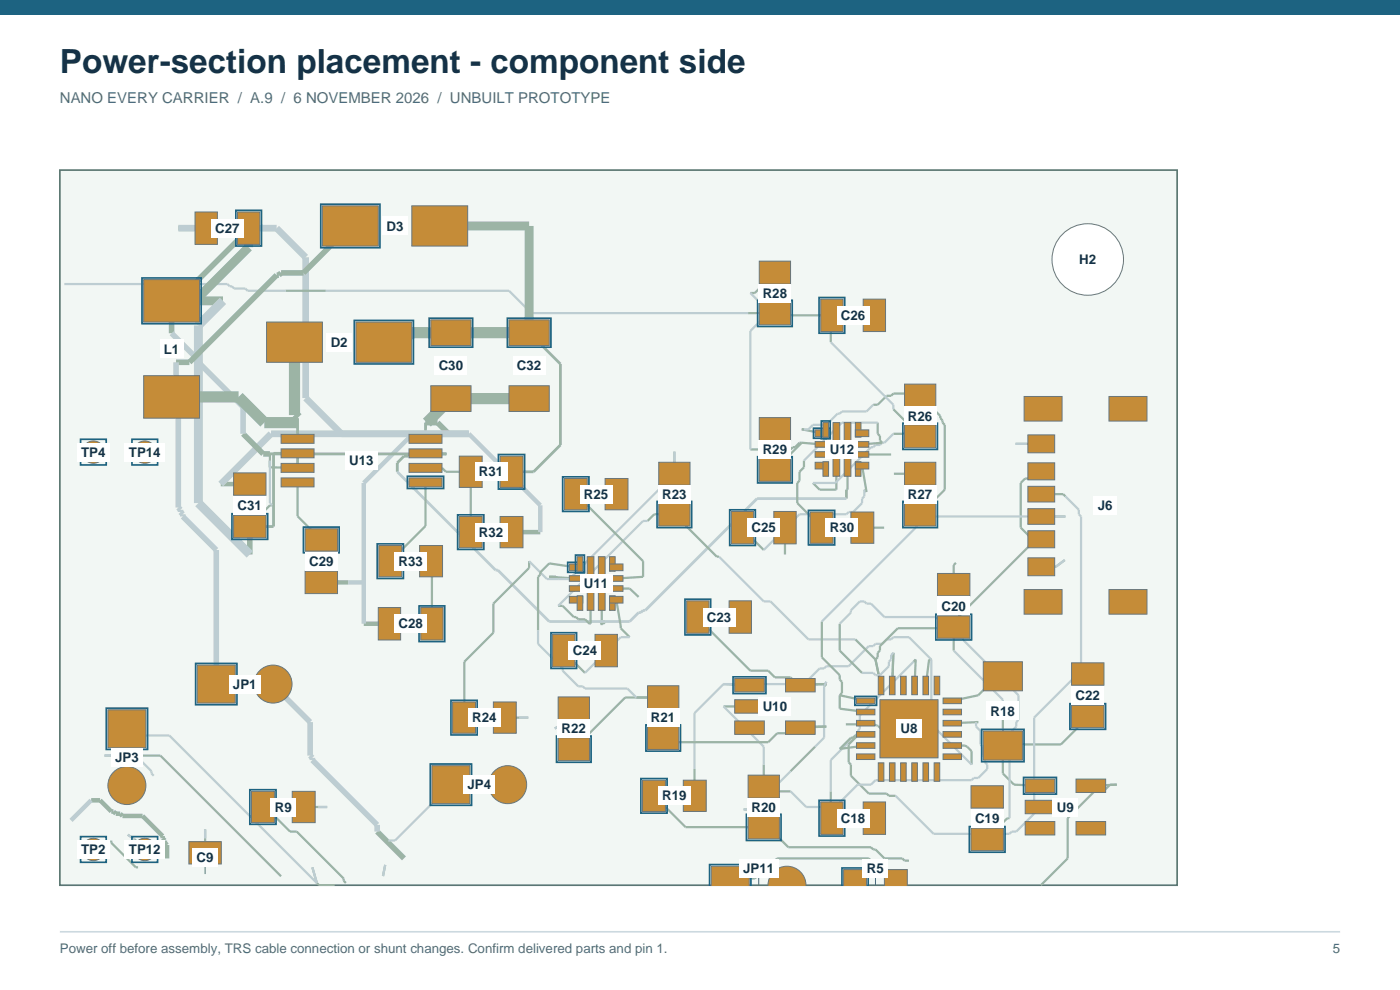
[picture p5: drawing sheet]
<svg xmlns="http://www.w3.org/2000/svg" width="297mm" height="210mm" viewBox="0 0 297 210" stroke-linecap="round" stroke-linejoin="round" font-family="sans-serif">
<path d="M0 0h297v3.2h-297z" fill-rule="evenodd" fill="#1d6381"/>
<path d="M12.7 197.7h271.6" fill="none" stroke="#ccd9e1" stroke-width=".35"/>
<path d="M12.7 36.1h237v151.7h-237z" fill-rule="evenodd" fill="#f2f7f4" stroke="#59766e" stroke-width=".35"/>
<g fill="none" stroke="#9cb4a5" stroke-width=".47">
<path d="M164.4 57.8l-4.3 4.4h-.9M60.6 61.7h8.5M158.7 66.4h5.7M164.4 66.4v.1M164.4 66.4l.5 .5h11.6M176.2 66.9v5.7M63.1 96.2l-5.8 .1v2.8l5.8 .1M90.3 96.2l4.4 .1M90.3 99.2h3.5l.8 .9h5.3v12.8M143.1 95.8v4.8M170.1 93.9h-.5l-.9 1h-.5l-.5 .4h-8.5M170.1 93.9l-5.7 5.8"/>
<path d="M170.1 93.9l4.2 .4M170.6 97.7v1.4l-1 1v1.9l-.5 .4v4.3l5.2 5.2M170.6 91.1h-.5l4.2 .8M177.4 95.3v8.6h-3.5l-1.4-1.5M179.8 95.3v8.6h-.2M182.9 96.4h6.1M182.9 98.8l.9 5.5-.4-.4M185.3 85.9h.9l1.9-1.9h.9l.5-.5h5.2l4.8 4.7v.5l.4 .5v.4l.5 .5v13.8l-5.2 5.2M186.2 89.6v2.4l.5 .5v.9l.4 .5-4.2 .4M189.5 86.8l5.7 5.8M189.5 92h5.2M195.2 83.9v.1"/>
<path d="M215.4 94.2h5.5M220.9 100l-1.5 1.5h-1.9l-1 .9v9.5l2.4 2.4h1.9M57.7 107.2h-.4l-4.3 4.3v.2M63.1 102.3v7.2l5.1 5M90.3 102.3v9.3l-7.5 7.4M91.5 119l.1 .2v13.1M112.2 119v1.5l-7.5 7.5v6.2l-6.2 6.2-.1 11.8M122.1 104.8l14.3 14.2v3.4l-5.7 .3M143.1 109.1h.1M143.1 109.1l9 9h.4M143.1 109.1h-4.3l-1.4 1.4M157.5 111.9h-.2l4.7 4.8"/>
<path d="M166.5 111.9v5.7M182.9 111.9h4.7M189.6 100.5h5.6M202.8 119.4l-.5 .5v4.1M220.8 114.3l-.9 .9h-1l-16.6 16.6v6.2M220.8 114.3l.1 .1M220.8 104.8h4.7l.5 .5M220.8 109.6h5.2M225.9 118.8l-1.9 1.4h-3.1M119.6 138h-.2l4.7 4.7M122.2 122.7l-5.7-.3h1.4l.5 .4M122.2 120.3l-5.7-.8-1.9 1.9v.5l-.5 .5v11.3"/>
<path d="M125.3 123.8v8.5h-.3l-.9-.9h-1.4l-.5-.5h-.5l-2.3-2.4h-1M127.7 123.8v8.5h-.3M130.7 124.8h2.9l1.9 1.8M130.7 127.2l1 6.1 1.9 1.9M148 130.9h-.2l11.4 11.4h3.8l1.4 1.4h3.3l.5 .5h3.3l1 .9h2.8M174.3 131.8v7.6l3.8 3.8v1l.5 .4v2.4l-.5 .5M178.1 132.3v5.7l4.8 4.7M181.5 135.6l4.2 4.3M185.7 139.9l1.2 5.5M185.7 139.9l1.2 5.7M189.5 138.5l-.2 6.9M197.6 139.9h-.5l-.7 5.5"/>
<path d="M202.3 133.3h-11.8l-3.8 3.8v.9l-.5 .5v.9l-.5 .5M107.1 152.2h5M121.7 150.3h3.1l-7.1 4.2M140.7 147.9l-8.1 .1-10.9 10.9M153.5 145.1l5.5 .2M153.5 149.9h5.5M169.8 154.4l5.5-.3h-2.8l-1 1h-3.3l-.5 .4h-2.8l-1.9 1.9h-21.4l-.9-.9M172.9 158.4l-5.2 5.2M175.3 145.1l-5.5 .2M175.3 144.6l-.5 1 .5-.5M178.1 147.5v2.8l5.6 .7M178.1 147.5l5.6 1.2"/>
<path d="M179.4 153.6h6l.9 .4 .6 .6h5.9M181.9 156l-1.9 1.9v3.8l.5 .5v2.3l3.8 3.8h3.8l.5 .5h1.4M181.9 156h-.4l-.5 .5h-.5l-2.4 2.4 5.6-.8M183.7 155.8l-1.8 .2M193.8 140.4l.5-.5-.3 5.5M202 158.1h2.7l.5 .3 .9 .9v2.9M207.1 153.2h.4l-5.5 .2M212.7 143.5v.2h-1.4l-3.8 3.8-5.5 1.2M212.7 152.7v11.4l2.4 2.3 5.5 .3M230.8 152v.2l-5.7 5.7h-12.4M22.2 160.3h11.8l25.6 25.6M23.6 178.3v.5l5.2 5.2h.5"/>
<path d="M27.1 177.1l1.4 .9 2.2 2.2M43.5 175.9v5M55.8 171.2h.5l5.2 5.2h1.4l10 10v.4l.5 .5M64.4 171.2h5M138.7 168.8l6.7 6.6h16.6l.5 .5h.9l3.8 3.8h17.6l.5 .5h.4l1.9 1.9h3.8l.5 .5h.9M147.3 163.1l.1 5.7M157.8 171.7l4.2 .4v3.4M162 162.2v4.7l1 1h4.7M176.2 167.9v5.7h.3M214.2 173.6h-.5l-4.3 4.2v.3M231.4 166.7l5.5-.3h-1.4l-1.4 1.5h-1.9l-5.7 5.7v8.5l-5.7 5.7M66.3 184l.9 3.3 .5 .5h3.3"/>
<path d="M81.7 183.5l-.5 2.3M154.9 187.8h1.4l1.5-1.4h2.3l3.8-3.8h.5l.5-.5h19.4l5.8 5.7M181.4 187.8h.1"/>
</g>
<path d="M37.8 48.4h5.9M46.8 102.7h6.2M108.5 112.9h6.1M68.2 123.5h5.7M77.2 132.3h5.4M19.3 169.8h1.9l2.4 2.3h.5l.5 .5h.9l.5 .5h4.2l4.3 4.2v.5l.5 .5v.5l.5 .4v2.9" fill="none" stroke="#9cb4a5" stroke-width=".95" stroke-linecap="butt"/>
<path d="M62.5 72.6v15.4l.6 .7M112.2 70.6h-25l-2 2h-3.8M36.4 84.2h14.2l5.5 5.4h7M112.2 84.6h-16.5l-5.1 5h-.3" fill="none" stroke="#9cb4a5" stroke-width="2.4" stroke-linecap="butt"/>
<path d="M52.8 48.4h.2l-15.2 15.2h-1.4v7.1M74.3 47.9l-9.9 10h-4.8l-.4 .5h-.5l-18.5 18.4h-2.8M51.6 92l4.2 4.3h1.5M90.3 89.6h2.5l2.4 2.4h4.3M53 111.7v5.9M80 176.4l5.7 5.7" fill="none" stroke="#9cb4a5" stroke-width="1.2" stroke-linecap="butt"/>
<path d="M112.2 70.6l6.7 6.6v17.2l-5.7 5.7h-4.7M57.3 96.3h37.4M63.1 88.7v4.4M63.1 99.2v-3h-5.1v15.5h-5M87.1 96.3l-.4 .5h-1l-1.4 1.4v1.9M90.3 89.6v3.5M179.6 103.9v1.9M127.9 131.8h.5l-.5 .5h-.5z" fill="none" stroke="#9cb4a5" stroke-width=".59"/>
<path d="M114.6 112.9v-5.7l-15.1-15.2h-11.9l-10.4 10.4v29.9M73.9 123.5h3.3M19.3 169.8l-4.2 4.2" fill="none" stroke="#bdcdd2" stroke-width=".95" stroke-linecap="butt"/>
<path d="M37.8 48.4h20.9l6.1 6.2v29.8l7.6 7.6M99.5 92h-42l-10.7 10.7" fill="none" stroke="#bdcdd2" stroke-width="1.4" stroke-linecap="butt"/>
<g fill="none" stroke="#bdcdd2" stroke-width=".47">
<path d="M13.6 60.3h34.7l.4 .4h.5l.5 .5h2.3l.5 .5h8.1M69.1 61.7h38.9l4.7 4.7h46M159.2 62.2l2.8 2.8v1.4l-.4 .5v.9l-2.4 2.4v25.1M176.2 72.6l13.3 13.3v.9M57.3 97.7v9l.4 .5M143.1 95.8v4.8l-22.3 22.2h-4.8l-3.8-3.8M185.3 85.9l-1.5 1.4h-5.2l-.5 .5h-.4l-2.4 2.3h-2.8l-1 1h-.9M186.2 89.6h-7.6l-8 8.1M189.5 92l-1.9 1.9h-.5l-.4 .5h-1l-.4 .5h-.5l-7.6 7.5h-4.7M215.4 94.2h2.4M137.4 110.5h-1l-18 18M152.5 118.1l9.5 9.5h1.4l8.1 8h10"/>
<path d="M183.4 103.9v1.4l-.5 .5v.9l-1.9 1.9h-1l-.4 .5h-10l-7.6 7.6M225.9 118.8l-1.9 1.4M226 109.6h-29.4l-22.3 22.2M226 105.3l2.9 2.8v1l.4 .5v32.7l-9.9 9.9v20.4l-3.8 3.8h-1l-.4 .5h-16.1l-8.1-8.1M114.1 133.7v2.9l5.3 5.2v.5l3.3 3.3h.9l.5 .5h9l1.9 1.9M133.6 135.2h-1.9l-7.6 7.5M178.1 132.3l2.4-2.4v-.4l1.9-1.9h1l.4 .4h1l2.8 2.9h10.9l4.3 4.3h.9l12.4 12.3v5.2l-.5 .5v.9l-1.4 1.4v18.1M189.5 138.5l-.5 .4v1l-.4 .5v.9l-1.9 1.9h-1l-.4-.5h-2.4M202.3 138l10.4 10.4v4.3M26.9 154.6l1.4 1.4h7.6l31.3 31.3-.9-3.3M110.2 152.2h1.9M124.8 150.3l-7.1 4.2"/>
<path d="M153.5 149.9l8.5 8.5v3.8M175.3 144.6l-.5 1v10.9l-1.9 1.9M193.8 140.4l-11.4 11.3v2.9l-.5 .5v.4l-5.7 5.7v6.7M207.1 153.2v.9l.9 1v2.8l.5 .5v1.9l.5 .5v.9l.4 .5v.9l-1.9 1.9h-.9l-.5 .5h-20.4l-.9 .9h-2.9l-4.2 4.3h-1l-.5 .5h-5.2l-3.3-3.3M22.2 160.3h6.6l3.3 3.3v.5l.5 .4M26.9 166.4v.2M27.1 177.1l1.4 .9M43.5 175.9v1.9M67.5 171.2h1.9M95.7 166.4l-11.9 11.9h-1.4M107.5 166.4h.2M167.7 163.6l-5.7 5.7v2.8l-4.2-.4"/>
<path d="M206.1 162.2l-8.5-8.6v-13.7l-4.8-4.7h-3.3l-.5 .4h-.9l-1 1h-1.4l-.4 .5h-1l-4.3 4.2h-4.7l-.5 .5h-.9l-3.3 3.3h-17.1l-6.2 6.2v11.8M81.7 183.5l-.5 2.3"/>
</g>
<path d="M36.4 70.7l5.2 5.2v.5l10 9.9v5.7M37.4 76.8v11l.4 .4v19.5l.5 .4v.5l.5 .5v.5l7.1 7.1v28.4M57.9 145.1h-.2l8.1 8.1v7.1l.5 .5v.4l13.7 13.8v1.4" fill="none" stroke="#bdcdd2" stroke-width="1.2" stroke-linecap="butt"/>
<path d="M52.8 48.4v4l-11.4 11.4M93.3 47.9h18.9v22.7M36.4 63.8h10.9" fill="none" stroke="#9cb4a5" stroke-width="1.9" stroke-linecap="butt"/>
<path d="M84.3 100.1l20.8 20.8h.5l10.9 10.9h17.1l1.9-1.9h.5l.4-.4h.5l23.7-23.7h19" fill="none" stroke="#bdcdd2" stroke-width=".59"/>
<path d="M47.3 63.8l-5.2 5.2v37.7l10.9 10.9" fill="none" stroke="#bdcdd2" stroke-width="1.9" stroke-linecap="butt"/>
<circle cx="230.8" cy="55" r="7.6" fill="#fff" stroke="#6b7678" stroke-width=".21"/>
<path d="M172.9 91.2h2.9v1.4h-2.9z" fill-rule="evenodd" fill="#c58c38" stroke="#6b7678" stroke-width=".21"/>
<path d="M172.6 90.8h3.5v2.2h-3.5z" fill="none" stroke="#1d6381" stroke-width=".35"/>
<path d="M174.6 89.6h1.2v3.1h-1.2z" fill-rule="evenodd" fill="#c58c38" stroke="#6b7678" stroke-width=".21"/>
<path d="M174.2 89.3h1.9v3.8h-1.9z" fill="none" stroke="#1d6381" stroke-width=".35"/>
<g fill="#c58c38" stroke="#6b7678" stroke-width=".21">
<path d="M172.9 93.7h2.9v1.2h-2.9z" fill-rule="evenodd"/>
<path d="M172.9 95.8h2.9v1.2h-2.9z" fill-rule="evenodd"/>
<path d="M172.9 98.1h2.9v1.4h-2.9z" fill-rule="evenodd"/>
<path d="M174.6 97.9h1.2v3.1h-1.2z" fill-rule="evenodd"/>
<path d="M176.7 89.6h1.4v11.4h-1.4z" fill-rule="evenodd"/>
<path d="M179.1 89.6h1.4v11.4h-1.4z" fill-rule="evenodd"/>
<path d="M181.5 97.9h1.1v3.1h-1.1z" fill-rule="evenodd"/>
<path d="M181.5 98.1h2.8v1.4h-2.8z" fill-rule="evenodd"/>
<path d="M181.5 95.8h2.8v1.2h-2.8z" fill-rule="evenodd"/>
<path d="M181.5 93.7h2.8v1.2h-2.8z" fill-rule="evenodd"/>
<path d="M181.5 89.6h1.1v3.1h-1.1z" fill-rule="evenodd"/>
<path d="M181.5 91.2h2.8v1.4h-2.8z" fill-rule="evenodd"/>
<path d="M136.3 165.5h4.9v6.6h-4.9z" fill-rule="evenodd"/>
</g>
<path d="M136 165.1h5.5v7.4h-5.5z" fill="none" stroke="#1d6381" stroke-width=".35"/>
<g fill="#c58c38" stroke="#6b7678" stroke-width=".21">
<path d="M145 165.5h4.8v6.6h-4.8z" fill-rule="evenodd"/>
<path d="M96 148.9h4.9v6.6h-4.9z" fill-rule="evenodd"/>
</g>
<path d="M95.7 148.6h5.5v7.3h-5.5z" fill="none" stroke="#1d6381" stroke-width=".35"/>
<g fill="#c58c38" stroke="#6b7678" stroke-width=".21">
<path d="M104.7 148.9h4.8v6.6h-4.8z" fill-rule="evenodd"/>
<circle cx="19.8" cy="95.9" r="2.37"/>
</g>
<path d="M17.1 93.2h5.4v5.4h-5.4z" fill="none" stroke="#1d6381" stroke-width=".35"/>
<circle cx="30.7" cy="95.9" r="2.37" fill="#c58c38" stroke="#6b7678" stroke-width=".21"/>
<path d="M28 93.2h5.4v5.4h-5.4z" fill="none" stroke="#1d6381" stroke-width=".35"/>
<path d="M208.6 155.1h8.3v6.1h-8.3z" fill-rule="evenodd" fill="#c58c38" stroke="#6b7678" stroke-width=".21"/>
<path d="M208.2 154.7h9v6.9h-9z" fill="none" stroke="#1d6381" stroke-width=".35"/>
<g fill="#c58c38" stroke="#6b7678" stroke-width=".21">
<path d="M208.6 140.4h8.3v6.1h-8.3z" fill-rule="evenodd"/>
<path d="M161.1 64h6.6v4.9h-6.6z" fill-rule="evenodd"/>
</g>
<path d="M160.7 63.7h7.4v5.6h-7.4z" fill="none" stroke="#1d6381" stroke-width=".35"/>
<g fill="#c58c38" stroke="#6b7678" stroke-width=".21">
<path d="M161.1 55.4h6.6v4.9h-6.6z" fill-rule="evenodd"/>
<path d="M64.7 112.2h6.9v4.7h-6.9z" fill-rule="evenodd"/>
</g>
<path d="M64.4 111.8h7.6v5.5h-7.6z" fill="none" stroke="#1d6381" stroke-width=".35"/>
<g fill="#c58c38" stroke="#6b7678" stroke-width=".21">
<path d="M64.7 121.2h6.9v4.7h-6.9z" fill-rule="evenodd"/>
<path d="M174.1 170.1h4.8v6.9h-4.8z" fill-rule="evenodd"/>
</g>
<path d="M173.8 169.8h5.4v7.5h-5.4z" fill="none" stroke="#1d6381" stroke-width=".35"/>
<g fill="#c58c38" stroke="#6b7678" stroke-width=".21">
<path d="M183.1 170.1h4.8v6.9h-4.8z" fill-rule="evenodd"/>
<path d="M120.8 119.6h2.8v1.5h-2.8z" fill-rule="evenodd"/>
</g>
<path d="M120.4 119.3h3.6v2.1h-3.6z" fill="none" stroke="#1d6381" stroke-width=".35"/>
<path d="M122.4 118.1h1.2v3.1h-1.2z" fill-rule="evenodd" fill="#c58c38" stroke="#6b7678" stroke-width=".21"/>
<path d="M122.1 117.7h1.9v3.8h-1.9z" fill="none" stroke="#1d6381" stroke-width=".35"/>
<g fill="#c58c38" stroke="#6b7678" stroke-width=".21">
<path d="M120.8 122.1h2.8v1.2h-2.8z" fill-rule="evenodd"/>
<path d="M120.8 124.3h2.8v1.1h-2.8z" fill-rule="evenodd"/>
<path d="M120.8 126.5h2.8v1.4h-2.8z" fill-rule="evenodd"/>
<path d="M122.4 126.4h1.2v3.1h-1.2z" fill-rule="evenodd"/>
<path d="M124.6 118.1h1.4v11.4h-1.4z" fill-rule="evenodd"/>
<path d="M126.9 118.1h1.5v11.4h-1.5z" fill-rule="evenodd"/>
<path d="M129.3 126.4h1.2v3.1h-1.2z" fill-rule="evenodd"/>
<path d="M129.3 126.5h2.9v1.4h-2.9z" fill-rule="evenodd"/>
<path d="M129.3 124.3h2.9v1.1h-2.9z" fill-rule="evenodd"/>
<path d="M129.3 122.1h2.9v1.2h-2.9z" fill-rule="evenodd"/>
<path d="M129.3 118.1h1.2v3.1h-1.2z" fill-rule="evenodd"/>
<path d="M129.3 119.6h2.9v1.5h-2.9z" fill-rule="evenodd"/>
<path d="M30.5 59.3h11.8v9h-11.8z" fill-rule="evenodd"/>
</g>
<path d="M30.1 59h12.6v9.7h-12.6z" fill="none" stroke="#1d6381" stroke-width=".35"/>
<g fill="#c58c38" stroke="#6b7678" stroke-width=".21">
<path d="M30.5 79.7h11.8v9h-11.8z" fill-rule="evenodd"/>
<path d="M179 184.5h4.8v3.3h-4.8z" fill-rule="evenodd"/>
</g>
<path d="M178.6 187.8v-3.7h5.6v3.7" fill="none" stroke="#1d6381" stroke-width=".35"/>
<g fill="#c58c38" stroke="#6b7678" stroke-width=".21">
<path d="M187.6 184.5h4.9v3.3h-4.9z" fill-rule="evenodd"/>
<path d="M150.9 183.7h8v4.1h-8z" fill-rule="evenodd"/>
</g>
<path d="M150.5 187.8v-4.4h8.8v4.4" fill="none" stroke="#1d6381" stroke-width=".35"/>
<g fill="#c58c38" stroke="#6b7678" stroke-width=".21">
<path d="M164.1 184.9a4 4 0 0 1 4.4-.8 4 4 0 0 1 2.4 3.7h-7.9a3.3 3.3 0 0 1 1.1-2.9z" fill-rule="evenodd"/>
<path d="M191.9 90.1h6.6v4.9h-6.6z" fill-rule="evenodd"/>
</g>
<path d="M191.5 89.8h7.4v5.5h-7.4z" fill="none" stroke="#1d6381" stroke-width=".35"/>
<g fill="#c58c38" stroke="#6b7678" stroke-width=".21">
<path d="M191.9 81.5h6.6v4.8h-6.6z" fill-rule="evenodd"/>
<path d="M80.4 115.7h4.8v6.7h-4.8z" fill-rule="evenodd"/>
</g>
<path d="M80 115.4h5.6v7.3h-5.6z" fill="none" stroke="#1d6381" stroke-width=".35"/>
<g fill="#c58c38" stroke="#6b7678" stroke-width=".21">
<path d="M89 115.7h4.9v6.7h-4.9z" fill-rule="evenodd"/>
<path d="M91.6 162.4h8.1v8.1h-8.1z" fill-rule="evenodd"/>
</g>
<path d="M91.3 162.1h8.7v8.7h-8.7z" fill="none" stroke="#1d6381" stroke-width=".35"/>
<g fill="#c58c38" stroke="#6b7678" stroke-width=".21">
<path d="M49.6 109.3h6.8v4.8h-6.8z" fill-rule="evenodd"/>
<circle cx="107.7" cy="166.4" r="4"/>
</g>
<path d="M49.2 109h7.6v5.4h-7.6z" fill="none" stroke="#1d6381" stroke-width=".35"/>
<g fill="#c58c38" stroke="#6b7678" stroke-width=".21">
<path d="M49.6 100.3h6.8v4.8h-6.8z" fill-rule="evenodd"/>
<path d="M41.9 141.1h8v8h-8z" fill-rule="evenodd"/>
</g>
<path d="M41.5 140.7h8.8v8.8h-8.8z" fill="none" stroke="#1d6381" stroke-width=".35"/>
<g fill="#c58c38" stroke="#6b7678" stroke-width=".21">
<circle cx="57.9" cy="145.1" r="4"/>
<circle cx="30.7" cy="180.2" r="2.37"/>
</g>
<path d="M28 177.5h5.4v5.4h-5.4z" fill="none" stroke="#1d6381" stroke-width=".35"/>
<path d="M155.2 108.5h4.7v6.9h-4.7z" fill-rule="evenodd" fill="#c58c38" stroke="#6b7678" stroke-width=".21"/>
<path d="M154.8 108.1h5.4v7.6h-5.4z" fill="none" stroke="#1d6381" stroke-width=".35"/>
<g fill="#c58c38" stroke="#6b7678" stroke-width=".21">
<path d="M164.2 108.5h4.7v6.9h-4.7z" fill-rule="evenodd"/>
<path d="M68.4 43.7h11.9v8.5h-11.9z" fill-rule="evenodd"/>
</g>
<path d="M68 43.3h12.6v9.3h-12.6z" fill="none" stroke="#1d6381" stroke-width=".35"/>
<g fill="#c58c38" stroke="#6b7678" stroke-width=".21">
<path d="M87.4 43.7h11.8v8.5h-11.8z" fill-rule="evenodd"/>
<path d="M217.5 165.3h6.3v2.8h-6.3z" fill-rule="evenodd"/>
</g>
<path d="M217.1 164.9h7v3.6h-7z" fill="none" stroke="#1d6381" stroke-width=".35"/>
<g fill="#c58c38" stroke="#6b7678" stroke-width=".21">
<path d="M217.5 169.8h6.3v2.8h-6.3z" fill-rule="evenodd"/>
<path d="M217.5 174.3h6.3v2.8h-6.3z" fill-rule="evenodd"/>
<path d="M228.3 174.3h6.3v2.8h-6.3z" fill-rule="evenodd"/>
<path d="M228.3 165.3h6.3v2.8h-6.3z" fill-rule="evenodd"/>
<path d="M97.4 109.6h4.9v6.6h-4.9z" fill-rule="evenodd"/>
</g>
<path d="M97.1 109.2h5.5v7.3h-5.5z" fill="none" stroke="#1d6381" stroke-width=".35"/>
<g fill="#c58c38" stroke="#6b7678" stroke-width=".21">
<path d="M106.1 109.6h4.8v6.6h-4.8z" fill-rule="evenodd"/>
<path d="M40.1 178.5h6.8v4.8h-6.8z" fill-rule="evenodd"/>
<path d="M86.8 101.4h7v1.9h-7z" fill-rule="evenodd"/>
</g>
<path d="M86.4 101h7.7v2.6h-7.7z" fill="none" stroke="#1d6381" stroke-width=".35"/>
<g fill="#c58c38" stroke="#6b7678" stroke-width=".21">
<path d="M86.8 98.3h7v1.9h-7z" fill-rule="evenodd"/>
<path d="M86.8 95.2h7v1.9h-7z" fill-rule="evenodd"/>
<path d="M86.8 92.1h7v1.9h-7z" fill-rule="evenodd"/>
<path d="M59.6 92.1h7v1.9h-7z" fill-rule="evenodd"/>
<path d="M59.6 95.2h7v1.9h-7z" fill-rule="evenodd"/>
<path d="M59.6 98.3h7v1.9h-7z" fill-rule="evenodd"/>
<path d="M59.6 101.4h7v1.9h-7z" fill-rule="evenodd"/>
<path d="M218.1 107.9h5.6v3.3h-5.6z" fill-rule="evenodd"/>
<path d="M218.1 98.2h5.6v3.6h-5.6z" fill-rule="evenodd"/>
<path d="M218.1 92.3h5.6v3.7h-5.6z" fill-rule="evenodd"/>
<path d="M218.1 103.2h5.6v3.3h-5.6z" fill-rule="evenodd"/>
<path d="M218.1 112.6h5.6v3.6h-5.6z" fill-rule="evenodd"/>
<path d="M218.1 118.3h5.6v3.8h-5.6z" fill-rule="evenodd"/>
<path d="M217.3 125.1h8v5.2h-8z" fill-rule="evenodd"/>
<path d="M235.3 125.1h8v5.2h-8z" fill-rule="evenodd"/>
<path d="M217.3 84.1h8v5.2h-8z" fill-rule="evenodd"/>
<path d="M235.3 84.1h8v5.2h-8z" fill-rule="evenodd"/>
<path d="M117.2 134.6h4.8v6.8h-4.8z" fill-rule="evenodd"/>
</g>
<path d="M116.9 134.2h5.4v7.6h-5.4z" fill="none" stroke="#1d6381" stroke-width=".35"/>
<g fill="#c58c38" stroke="#6b7678" stroke-width=".21">
<path d="M126.2 134.6h4.8v6.8h-4.8z" fill-rule="evenodd"/>
<path d="M206 175.7h6.9v4.7h-6.9z" fill-rule="evenodd"/>
</g>
<path d="M205.6 175.3h7.6v5.5h-7.6z" fill="none" stroke="#1d6381" stroke-width=".35"/>
<g fill="#c58c38" stroke="#6b7678" stroke-width=".21">
<path d="M206 166.7h6.9v4.7h-6.9z" fill-rule="evenodd"/>
<path d="M118.4 156.5h6.6v4.8h-6.6z" fill-rule="evenodd"/>
</g>
<path d="M118.1 156.1h7.3v5.6h-7.3z" fill="none" stroke="#1d6381" stroke-width=".35"/>
<g fill="#c58c38" stroke="#6b7678" stroke-width=".21">
<path d="M118.4 147.8h6.6v4.9h-6.6z" fill-rule="evenodd"/>
<path d="M187.3 149h4.9v5h-4.9z" fill-rule="evenodd"/>
<path d="M187.3 155.2h4.9v5h-4.9z" fill-rule="evenodd"/>
<path d="M193.4 149h5v5h-5z" fill-rule="evenodd"/>
<path d="M193.4 155.2h5v5h-5z" fill-rule="evenodd"/>
<path d="M181.7 148.1h3.9v1.2h-3.9z" fill-rule="evenodd"/>
</g>
<path d="M181.3 147.7h4.7v1.9h-4.7z" fill="none" stroke="#1d6381" stroke-width=".35"/>
<g fill="#c58c38" stroke="#6b7678" stroke-width=".21">
<path d="M181.7 150.4h3.9v1.2h-3.9z" fill-rule="evenodd"/>
<path d="M181.7 152.8h3.9v1.2h-3.9z" fill-rule="evenodd"/>
<path d="M181.7 155.2h3.9v1.2h-3.9z" fill-rule="evenodd"/>
<path d="M181.7 157.6h3.9v1.1h-3.9z" fill-rule="evenodd"/>
<path d="M181.7 159.9h3.9v1.2h-3.9z" fill-rule="evenodd"/>
<path d="M186.3 161.8h1.2v3.9h-1.2z" fill-rule="evenodd"/>
<path d="M188.7 161.8h1.2v3.9h-1.2z" fill-rule="evenodd"/>
<path d="M191.1 161.8h1.1v3.9h-1.1z" fill-rule="evenodd"/>
<path d="M193.4 161.8h1.2v3.9h-1.2z" fill-rule="evenodd"/>
<path d="M195.8 161.8h1.2v3.9h-1.2z" fill-rule="evenodd"/>
<path d="M198.2 161.8h1.2v3.9h-1.2z" fill-rule="evenodd"/>
<path d="M200.1 159.9h3.9v1.2h-3.9z" fill-rule="evenodd"/>
<path d="M200.1 157.6h3.9v1.1h-3.9z" fill-rule="evenodd"/>
<path d="M200.1 155.2h3.9v1.2h-3.9z" fill-rule="evenodd"/>
<path d="M200.1 152.8h3.9v1.2h-3.9z" fill-rule="evenodd"/>
<path d="M200.1 150.4h3.9v1.2h-3.9z" fill-rule="evenodd"/>
<path d="M200.1 148.1h3.9v1.2h-3.9z" fill-rule="evenodd"/>
<path d="M198.2 143.5h1.2v3.9h-1.2z" fill-rule="evenodd"/>
<path d="M195.8 143.5h1.2v3.9h-1.2z" fill-rule="evenodd"/>
<path d="M193.4 143.5h1.2v3.9h-1.2z" fill-rule="evenodd"/>
<path d="M191.1 143.5h1.1v3.9h-1.1z" fill-rule="evenodd"/>
<path d="M188.7 143.5h1.2v3.9h-1.2z" fill-rule="evenodd"/>
<path d="M186.3 143.5h1.2v3.9h-1.2z" fill-rule="evenodd"/>
<path d="M186.7 148.4h12.3v12.4h-12.3z" fill-rule="evenodd"/>
<path d="M50.4 45h4.7v6.8h-4.7z" fill-rule="evenodd"/>
</g>
<path d="M50 44.6h5.5v7.6h-5.5z" fill="none" stroke="#1d6381" stroke-width=".35"/>
<g fill="#c58c38" stroke="#6b7678" stroke-width=".21">
<path d="M41.4 45h4.7v6.8h-4.7z" fill-rule="evenodd"/>
<path d="M227.3 149.6h6.9v4.8h-6.9z" fill-rule="evenodd"/>
</g>
<path d="M227 149.3h7.6v5.4h-7.6z" fill="none" stroke="#1d6381" stroke-width=".35"/>
<g fill="#c58c38" stroke="#6b7678" stroke-width=".21">
<path d="M227.3 140.6h6.9v4.7h-6.9z" fill-rule="evenodd"/>
<path d="M161.1 97.2h6.6v4.9h-6.6z" fill-rule="evenodd"/>
</g>
<path d="M160.7 96.9h7.4v5.5h-7.4z" fill="none" stroke="#1d6381" stroke-width=".35"/>
<g fill="#c58c38" stroke="#6b7678" stroke-width=".21">
<path d="M161.1 88.6h6.6v4.8h-6.6z" fill-rule="evenodd"/>
<path d="M22.9 150.6h8.1v8h-8.1z" fill-rule="evenodd"/>
</g>
<path d="M22.5 150.2h8.8v8.8h-8.8z" fill="none" stroke="#1d6381" stroke-width=".35"/>
<g fill="#c58c38" stroke="#6b7678" stroke-width=".21">
<path d="M53.3 167.9h4.9v6.6h-4.9z" fill-rule="evenodd"/>
<circle cx="26.9" cy="166.6" r="4"/>
</g>
<path d="M53 167.5h5.6v7.4h-5.6z" fill="none" stroke="#1d6381" stroke-width=".35"/>
<g fill="#c58c38" stroke="#6b7678" stroke-width=".21">
<path d="M62 167.9h4.9v6.6h-4.9z" fill-rule="evenodd"/>
<path d="M75.5 68.3h11.9v8.5h-11.9z" fill-rule="evenodd"/>
</g>
<path d="M75.2 68h12.5v9.2h-12.5z" fill="none" stroke="#1d6381" stroke-width=".35"/>
<g fill="#c58c38" stroke="#6b7678" stroke-width=".21">
<path d="M56.5 68.3h11.9v8.5h-11.9z" fill-rule="evenodd"/>
<path d="M198.9 130.7h6.9v4.7h-6.9z" fill-rule="evenodd"/>
</g>
<path d="M198.5 130.3h7.6v5.4h-7.6z" fill="none" stroke="#1d6381" stroke-width=".35"/>
<g fill="#c58c38" stroke="#6b7678" stroke-width=".21">
<path d="M198.9 121.6h6.9v4.8h-6.9z" fill-rule="evenodd"/>
<path d="M158.7 173.1h6.6v4.8h-6.6z" fill-rule="evenodd"/>
</g>
<path d="M158.4 172.7h7.3v5.6h-7.3z" fill="none" stroke="#1d6381" stroke-width=".35"/>
<g fill="#c58c38" stroke="#6b7678" stroke-width=".21">
<path d="M158.7 164.4h6.6v4.9h-6.6z" fill-rule="evenodd"/>
<circle cx="19.8" cy="180.2" r="2.37"/>
</g>
<path d="M17.1 177.5h5.4v5.4h-5.4z" fill="none" stroke="#1d6381" stroke-width=".35"/>
<path d="M91.4 67.8h8.5v5.5h-8.5z" fill-rule="evenodd" fill="#c58c38" stroke="#6b7678" stroke-width=".21"/>
<path d="M91 67.5h9.3v6.1h-9.3z" fill="none" stroke="#1d6381" stroke-width=".35"/>
<g fill="#c58c38" stroke="#6b7678" stroke-width=".21">
<path d="M91.4 81.8h8.5v5.5h-8.5z" fill-rule="evenodd"/>
<path d="M145.7 127.5h4.7v6.8h-4.7z" fill-rule="evenodd"/>
</g>
<path d="M145.3 127.1h5.5v7.6h-5.5z" fill="none" stroke="#1d6381" stroke-width=".35"/>
<g fill="#c58c38" stroke="#6b7678" stroke-width=".21">
<path d="M154.7 127.5h4.7v6.8h-4.7z" fill-rule="evenodd"/>
<path d="M171.9 108.6h4.8v6.6h-4.8z" fill-rule="evenodd"/>
</g>
<path d="M171.5 108.3h5.6v7.3h-5.6z" fill="none" stroke="#1d6381" stroke-width=".35"/>
<g fill="#c58c38" stroke="#6b7678" stroke-width=".21">
<path d="M180.5 108.6h4.9v6.6h-4.9z" fill-rule="evenodd"/>
<path d="M89.3 128.9h4.7v6.8h-4.7z" fill-rule="evenodd"/>
</g>
<path d="M88.9 128.5h5.5v7.6h-5.5z" fill="none" stroke="#1d6381" stroke-width=".35"/>
<g fill="#c58c38" stroke="#6b7678" stroke-width=".21">
<path d="M80.3 128.9h4.7v6.8h-4.7z" fill-rule="evenodd"/>
<path d="M139.7 106.7h6.7v4.9h-6.7z" fill-rule="evenodd"/>
</g>
<path d="M139.4 106.4h7.3v5.5h-7.3z" fill="none" stroke="#1d6381" stroke-width=".35"/>
<g fill="#c58c38" stroke="#6b7678" stroke-width=".21">
<path d="M139.7 98.1h6.7v4.8h-6.7z" fill-rule="evenodd"/>
<path d="M174.1 63.5h4.8v6.8h-4.8z" fill-rule="evenodd"/>
</g>
<path d="M173.8 63.1h5.4v7.6h-5.4z" fill="none" stroke="#1d6381" stroke-width=".35"/>
<g fill="#c58c38" stroke="#6b7678" stroke-width=".21">
<path d="M183.1 63.5h4.8v6.8h-4.8z" fill-rule="evenodd"/>
<path d="M108 67.8h8.5v5.5h-8.5z" fill-rule="evenodd"/>
</g>
<path d="M107.6 67.5h9.3v6.1h-9.3z" fill="none" stroke="#1d6381" stroke-width=".35"/>
<g fill="#c58c38" stroke="#6b7678" stroke-width=".21">
<path d="M108 81.8h8.5v5.5h-8.5z" fill-rule="evenodd"/>
<path d="M191.9 106.7h6.6v4.9h-6.6z" fill-rule="evenodd"/>
</g>
<path d="M191.5 106.4h7.4v5.5h-7.4z" fill="none" stroke="#1d6381" stroke-width=".35"/>
<g fill="#c58c38" stroke="#6b7678" stroke-width=".21">
<path d="M191.9 98.1h6.6v4.8h-6.6z" fill-rule="evenodd"/>
<path d="M155.9 143.9h6.2v2.9h-6.2z" fill-rule="evenodd"/>
</g>
<path d="M155.5 143.6h7v3.5h-7z" fill="none" stroke="#1d6381" stroke-width=".35"/>
<g fill="#c58c38" stroke="#6b7678" stroke-width=".21">
<path d="M155.9 148.4h6.2v2.9h-6.2z" fill-rule="evenodd"/>
<path d="M155.9 152.9h6.2v2.9h-6.2z" fill-rule="evenodd"/>
<path d="M166.6 152.9h6.3v2.9h-6.3z" fill-rule="evenodd"/>
<path d="M166.6 143.9h6.3v2.9h-6.3z" fill-rule="evenodd"/>
<path d="M137.4 154.1h6.6v4.9h-6.6z" fill-rule="evenodd"/>
</g>
<path d="M137 153.8h7.4v5.5h-7.4z" fill="none" stroke="#1d6381" stroke-width=".35"/>
<g fill="#c58c38" stroke="#6b7678" stroke-width=".21">
<path d="M137.4 145.5h6.6v4.8h-6.6z" fill-rule="evenodd"/>
<path d="M106.1 96.8h4.8v6.6h-4.8z" fill-rule="evenodd"/>
</g>
<path d="M105.7 96.4h5.6v7.3h-5.6z" fill="none" stroke="#1d6381" stroke-width=".35"/>
<g fill="#c58c38" stroke="#6b7678" stroke-width=".21">
<path d="M97.4 96.8h4.9v6.6h-4.9z" fill-rule="evenodd"/>
<path d="M119.7 101.5h4.9v6.6h-4.9z" fill-rule="evenodd"/>
</g>
<path d="M119.4 101.1h5.5v7.4h-5.5z" fill="none" stroke="#1d6381" stroke-width=".35"/>
<path d="M128.4 101.5h4.8v6.6h-4.8z" fill-rule="evenodd" fill="#c58c38" stroke="#6b7678" stroke-width=".21"/>
<g fill="#fff">
<path d="M175.1 93.4h7v3.9h-7z" fill-rule="evenodd"/>
<path d="M123 121.8h6.9v3.9h-6.9z" fill-rule="evenodd"/>
<path d="M33.9 72.1h5v3.8h-5z" fill-rule="evenodd"/>
</g>
<path d="M161 184.2v3.6" fill="none" stroke="#516b7a" stroke-width=".21"/>
<g fill="#fff">
<path d="M156.8 182.3h8.3v3.9h-8.3z" fill-rule="evenodd"/>
<path d="M98.3 164.5h6.8v3.9h-6.8z" fill-rule="evenodd"/>
<path d="M48.5 143.2h6.8v3.9h-6.8z" fill-rule="evenodd"/>
<path d="M223.3 169.2h5.4v3.9h-5.4z" fill-rule="evenodd"/>
<path d="M73.2 95.8h7v3.8h-7z" fill-rule="evenodd"/>
<path d="M232 105.2h4.9v3.9h-4.9z" fill-rule="evenodd"/>
<path d="M190.2 152.7h5.3v3.8h-5.3z" fill-rule="evenodd"/>
<path d="M23.5 158.7h6.8v3.9h-6.8z" fill-rule="evenodd"/>
<path d="M160.9 147.9h7v3.9h-7z" fill-rule="evenodd"/>
<path d="M228.1 53.1h5.3v3.9h-5.3z" fill-rule="evenodd"/>
<path d="M139.6 166.9h6.9v3.9h-6.9z" fill-rule="evenodd"/>
<path d="M99.3 150.3h6.9v3.9h-6.9z" fill-rule="evenodd"/>
<path d="M16.3 94h7v3.8h-7z" fill-rule="evenodd"/>
<path d="M26.5 94h8.5v3.8h-8.5z" fill-rule="evenodd"/>
<path d="M209.3 148.9h6.9v3.8h-6.9z" fill-rule="evenodd"/>
<path d="M160.9 60.2h7v3.9h-7z" fill-rule="evenodd"/>
<path d="M64.7 117.1h6.9v3.9h-6.9z" fill-rule="evenodd"/>
<path d="M177.5 171.6h7v3.9h-7z" fill-rule="evenodd"/>
</g>
<path d="M185.7 184.2v3.6" fill="none" stroke="#516b7a" stroke-width=".21"/>
<g fill="#fff">
<path d="M183 182.3h5.4v3.9h-5.4z" fill-rule="evenodd"/>
<path d="M191.7 86.3h7v3.9h-7z" fill-rule="evenodd"/>
<path d="M83.7 117.1h6.9v3.9h-6.9z" fill-rule="evenodd"/>
<path d="M49.5 105.2h7v3.9h-7z" fill-rule="evenodd"/>
<path d="M26.5 178.2h8.5v3.9h-8.5z" fill-rule="evenodd"/>
<path d="M158.6 110h6.9v3.9h-6.9z" fill-rule="evenodd"/>
<path d="M81.1 46h5.4v3.9h-5.4z" fill-rule="evenodd"/>
<path d="M100.7 110.9h7v3.9h-7z" fill-rule="evenodd"/>
</g>
<path d="M43.5 181.9v3.5" fill="none" stroke="#516b7a" stroke-width=".21"/>
<g fill="#fff">
<path d="M40.8 179.9h5.4v3.9h-5.4z" fill-rule="evenodd"/>
<path d="M120.6 136.1h7v3.8h-7z" fill-rule="evenodd"/>
<path d="M206 171.6h6.9v3.9h-6.9z" fill-rule="evenodd"/>
<path d="M118.3 152.7h6.9v3.8h-6.9z" fill-rule="evenodd"/>
<path d="M44.8 46.5h6.9v3.8h-6.9z" fill-rule="evenodd"/>
<path d="M227.3 145.5h6.9v3.9h-6.9z" fill-rule="evenodd"/>
<path d="M160.9 93.4h7v3.9h-7z" fill-rule="evenodd"/>
<path d="M57.4 169.2h5.4v3.9h-5.4z" fill-rule="evenodd"/>
<path d="M69.3 70.6h5.3v3.9h-5.3z" fill-rule="evenodd"/>
<path d="M198.8 126.6h7v3.9h-7z" fill-rule="evenodd"/>
<path d="M158.6 169.2h6.9v3.9h-6.9z" fill-rule="evenodd"/>
<path d="M16.3 178.2h7v3.9h-7z" fill-rule="evenodd"/>
<path d="M92.2 75.6h6.9v3.9h-6.9z" fill-rule="evenodd"/>
<path d="M149.1 128.9h6.9v3.9h-6.9z" fill-rule="evenodd"/>
<path d="M175.1 110h7v3.9h-7z" fill-rule="evenodd"/>
<path d="M83.7 130.4h6.9v3.9h-6.9z" fill-rule="evenodd"/>
<path d="M139.6 102.9h6.9v3.9h-6.9z" fill-rule="evenodd"/>
<path d="M177.5 65h7v3.8h-7z" fill-rule="evenodd"/>
<path d="M108.8 75.6h6.9v3.9h-6.9z" fill-rule="evenodd"/>
<path d="M191.7 102.9h7v3.9h-7z" fill-rule="evenodd"/>
<path d="M137.2 150.3h7v3.9h-7z" fill-rule="evenodd"/>
<path d="M100.7 98.1h7v3.9h-7z" fill-rule="evenodd"/>
<path d="M123 102.9h6.9v3.9h-6.9z" fill-rule="evenodd"/>
</g>
<text font-size="7.1" fill="#153247" x="12.7" y="15.5">Power-section placement - component side</text>
<text font-size="3.2" fill="#516b7a" x="12.7" y="21.9">NANO EVERY CARRIER / A.9 / 6 NOVEMBER 2026 / UNBUILT PROTOTYPE</text>
<g font-size="2.8" fill="#153247">
<text x="45.7" y="49.4">C27</text>
<text x="82" y="48.9">D3</text>
<text x="229" y="56">H2</text>
<text x="161.8" y="63.1">R28</text>
<text x="178.4" y="67.9">C26</text>
<text x="34.8" y="75">L1</text>
<text x="70.2" y="73.6">D2</text>
<text x="93.1" y="78.5">C30</text>
<text x="109.7" y="78.5">C32</text>
<text x="192.6" y="89.2">R26</text>
<text x="17.2" y="96.9">TP4</text>
<text x="27.3" y="96.9">TP14</text>
<text x="74.1" y="98.7">U13</text>
<text x="101.6" y="101.1">R31</text>
<text x="161.8" y="96.3">R29</text>
<text x="176" y="96.3">U12</text>
<text x="123.9" y="105.8">R25</text>
<text x="140.5" y="105.8">R23</text>
<text x="192.6" y="105.8">R27</text>
<text x="50.4" y="108.2">C31</text>
<text x="101.6" y="113.9">R32</text>
<text x="159.4" y="112.9">C25</text>
<text x="176" y="112.9">R30</text>
<text x="232.9" y="108.2">J6</text>
<text x="65.6" y="120">C29</text>
<text x="84.5" y="120">R33</text>
<text x="123.9" y="124.8">U11</text>
<text x="150" y="131.9">C23</text>
<text x="199.7" y="129.5">C20</text>
<text x="84.5" y="133.3">C28</text>
<text x="121.5" y="139">C24</text>
<text x="49.4" y="146.1">JP1</text>
<text x="228.2" y="148.5">C22</text>
<text x="100.2" y="153.2">R24</text>
<text x="119.1" y="155.6">R22</text>
<text x="138.1" y="153.2">R21</text>
<text x="161.8" y="150.8">U10</text>
<text x="191" y="155.6">U8</text>
<text x="210.2" y="151.8">R18</text>
<text x="24.4" y="161.6">JP3</text>
<text x="99.2" y="167.4">JP4</text>
<text x="58.3" y="172.2">R9</text>
<text x="140.5" y="169.8">R19</text>
<text x="159.4" y="172.2">R20</text>
<text x="224.2" y="172.2">U9</text>
<text x="178.4" y="174.5">C18</text>
<text x="206.8" y="174.5">C19</text>
<text x="17.2" y="181.2">TP2</text>
<text x="27.3" y="181.2">TP12</text>
<text x="41.7" y="182.9">C9</text>
<text x="157.7" y="185.2">JP11</text>
<text x="183.9" y="185.2">R5</text>
</g>
<g font-size="2.8" fill="#516b7a">
<text x="12.7" y="202.2">Power off before assembly, TRS cable connection or shunt changes. Confirm delivered parts and pin 1.</text>
<text x="282.7" y="202.2">5</text>
</g>
</svg>
